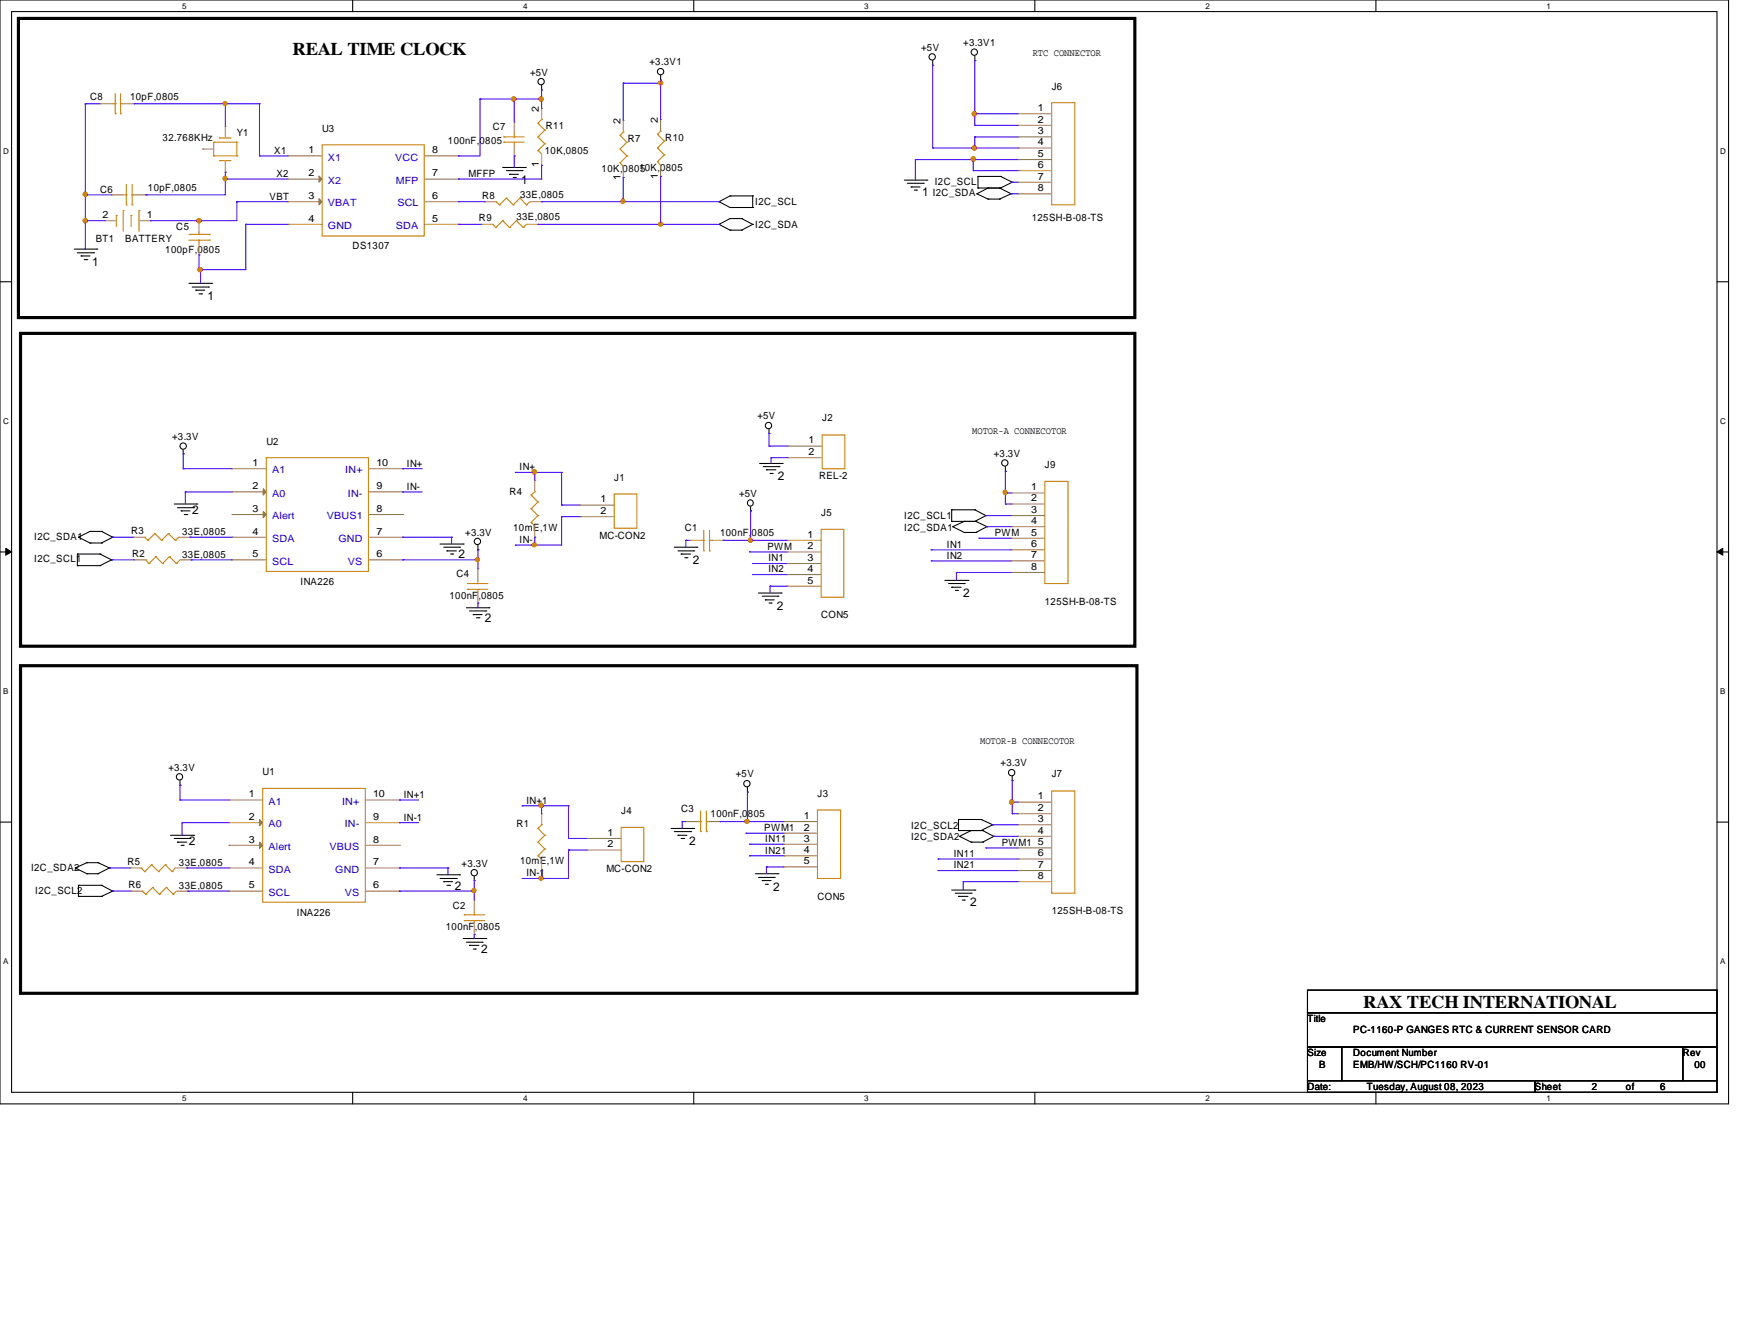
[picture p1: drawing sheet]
<svg xmlns="http://www.w3.org/2000/svg" width="279mm" height="216mm" viewBox="0 0 279 216" stroke-linecap="round" stroke-linejoin="round" font-family="sans-serif">
<path d="M0 0h278v177.5h-278zM1.9 1.9h274.3v173.7h-274.3z" fill="none" stroke="#000" stroke-width=".17"/>
<g fill="#fff">
<path d="M29.3 .3h.6v1.3h-.6z"/>
<path d="M29.3 175.9h.6v1.3h-.6z"/>
</g>
<path d="M56.7 0v1.9M56.7 175.6v1.9" fill="none" stroke="#000" stroke-width=".17"/>
<g fill="#fff">
<path d="M84.2 .3h.6v1.3h-.6z"/>
<path d="M84.2 175.9h.6v1.3h-.6z"/>
</g>
<path d="M111.6 0v1.9M111.6 175.6v1.9" fill="none" stroke="#000" stroke-width=".17"/>
<g fill="#fff">
<path d="M139 .3h.6v1.3h-.6z"/>
<path d="M139 175.9h.6v1.3h-.6z"/>
</g>
<path d="M166.5 0v1.9M166.5 175.6v1.9" fill="none" stroke="#000" stroke-width=".17"/>
<g fill="#fff">
<path d="M193.9 .3h.6v1.3h-.6z"/>
<path d="M193.9 175.9h.6v1.3h-.6z"/>
</g>
<path d="M221.3 0v1.9M221.3 175.6v1.9" fill="none" stroke="#000" stroke-width=".17"/>
<g fill="#fff">
<path d="M248.8 .3h.5v1.3h-.5z"/>
<path d="M248.8 175.9h.5v1.3h-.5z"/>
<path d="M.5 23.5h.9v1.4h-.9z"/>
<path d="M276.7 23.5h.8v1.4h-.8z"/>
<path d="M.5 67h.9v1.3h-.9z"/>
<path d="M276.7 67h.8v1.3h-.8z"/>
</g>
<path d="M0 45.3h1.9M276.2 45.3h1.8" fill="none" stroke="#000" stroke-width=".17"/>
<g fill="#fff">
<path d="M.5 110.4h.8v1.4h-.8z"/>
<path d="M276.7 110.4h.8v1.4h-.8z"/>
</g>
<path d="M0 88.7h1.9M276.2 88.7h1.8" fill="none" stroke="#000" stroke-width=".17"/>
<path d="M.9 88.1l1 .6-1 .5zM276.2 88.7l.9-.6v1.1z" fill="#000" stroke="#000" stroke-width=".16"/>
<g fill="#fff">
<path d="M.5 153.8h.7v1.4h-.7z"/>
<path d="M276.7 153.8h.7v1.4h-.7z"/>
</g>
<g fill="none" stroke="#000" stroke-width=".17">
<path d="M87.1 14.5h.1M87.1 13.7v.8M106.3 12.9h.1M106.3 12.1v.8M150 10.5h.1M150 9.7v.8M156.8 9.7h.1M156.8 9v.7M80.9 26.9h3.6M81.4 27.4h2.6M82 28h.1M82 28h1.4"/>
<path d="M82.5 28.5h.4M82.9 28.5h.1M84 27.4h.1M84.5 26.9h.1M115.7 32.4h.1M115.7 36.1h.1M115.7 32.4l1.7 1M115.7 36.1l1.7 .9M117.4 31.5h.1M117.4 33.4h.1M117.4 37h.1M117.4 35.1h.1"/>
<path d="M117.4 31.5l-1.7 .9M117.4 31.5h3.7M117.4 33.4h3.7M117.4 37h1.9M117.4 35.1h1.9M117.4 35.1l-1.7 1M119.3 37h.1M119.3 35.1h.1M119.3 35.1l1.8 1M121.1 31.5h.1M121.1 33.4h.1M121.1 36.1h.1"/>
<path d="M121.1 31.5v1.9M121.1 36.1l-1.8 .9M145.5 29h3.6M146 29.5h2.5M146.6 30.1h.1M146.6 30.1h1.4M147.1 30.6h.3M147.4 30.6h.1M148.5 29.5h.1M149.1 29h.1M157.1 31.2h.1M157.1 31.2l1.8 .8"/>
<path d="M157.3 30.2h.1M157.3 28.4h.1M157.3 30.2h3.7M157.3 28.4v1.8M157.3 28.4h3.7M158.9 30.2h.1M158.9 32h.1M158.9 30.2l-1.8 1M158.9 32h1.9M160.8 30.2h.1M160.8 32h.1M160.8 30.2l1.8 1"/>
<path d="M161 30.2h.1M161 28.4h.1M161 28.4l1.8 .9M162.6 31.2h.1M162.6 31.2l-1.8 .8M162.8 29.3h.1M162.8 29.3l-1.8 .9M11.9 40h3.7M12.4 40.6h2.7M13 41.1h.1M13 41.1h1.5M13.5 41.7h.5"/>
<path d="M14 41.7h.1M15.1 40.6h.1M15.6 40h.1M30.4 45.6h3.6M30.9 46.1h2.6M31.5 46.7h.1M31.5 46.7h1.4M32 47.2h.4M32.4 47.2h.1M33.5 46.1h.1M34 45.6h.1M29.5 73h.1"/>
<path d="M29.5 72.3v.7M122.2 74.5h3.6M122.8 75h2.5M123.3 75.5h.1M123.3 75.5h1.5M123.7 69.7h.1M123.7 69v.7M123.9 76.1h.3M124.2 76.1h.1M125.3 75h.1M125.8 74.5h.1M161.7 75.8h.1"/>
<path d="M161.7 75v.8M12.4 90.9h.1M12.4 89.1h.1M12.4 90.9h3.7M12.4 89.1v1.8M12.4 89.1h3.7M12.6 86.4h.1M12.6 86.4l1.9 .9M14.5 85.4h.1M14.5 87.3h.1M14.5 85.4h1.8M14.5 85.4l-1.9 1"/>
<path d="M14.5 87.3h1.8M16.1 90.9h.1M16.1 89.1h.1M16.1 89.1l1.8 .9M16.3 85.4h.1M16.3 87.3h.1M16.3 85.4l1.8 1M17.9 90h.1M17.9 90l-1.8 .9M18.1 86.4h.1M18.1 86.4l-1.8 .9M28 81h3.7"/>
<path d="M28.5 81.6h2.7M29.1 82.1h.1M29.1 82.1h1.5M29.6 82.7h.5M30.1 82.7h.1M31.2 81.6h.1M31.7 81h.1M70.8 87.5h3.7M71.4 88h2.5M71.9 88.6h.1M71.9 88.6h1.5M72.5 89.1h.3"/>
<path d="M72.8 89.1h.1M73.9 88h.1M74.5 87.5h.1M75 97.7h3.7M75.5 98.2h2.6M76.1 98.8h.1M76.1 98.8h1.5M76.6 99.3h.4M76.9 88.4h.1M76.9 87.6v.8M77 99.3h.1M78.1 98.2h.1"/>
<path d="M78.7 97.7h.1M108.5 88h3.6M109.1 88.6h2.5M109.6 89.1h.1M109.6 89.1h1.5M110.2 89.7h.3M110.5 89.7h.1M111.6 88.6h.1M112.1 88h.1M120.7 82.1h.1M120.7 81.4v.7M122 95.3h3.6"/>
<path d="M122.6 95.8h2.5M123.1 96.4h.1M123.1 96.4h1.4M123.7 96.9h.3M124 96.9h.1M125.1 95.8h.1M125.6 95.3h.1M152 93.3h3.7M152.6 93.8h2.5M153.1 83.8h.1M153.1 82h.1M153.1 94.4h.1"/>
<path d="M153.1 83.8h3.9M153.1 82v1.8M153.1 82h3.7M153.1 94.4h1.5M153.2 84.7h.1M153.2 84.7l1.9 .9M153.7 94.9h.3M154 94.9h.1M155.1 83.8h.1M155.1 85.6h.1M155.1 93.8h.1M155.1 83.8l-1.9 .9"/>
<path d="M155.1 85.6h1.9M155.7 93.3h.1M156.8 83.8h.1M156.8 82h.1M156.8 82l1.8 .9M157 83.8h.1M157 85.6h.1M157 83.8l1.7 .9M158.6 82.9h.1M158.6 82.9l-1.8 .9M158.7 84.7h.1M158.7 84.7l-1.7 .9"/>
<path d="M0 132.2h1.9M12.1 139.5h.1M12.1 139.5l1.9 1M14 138.7h.1M14 138.7h1.7M14 138.7l-1.9 .8M15.7 138.7h.1M15.7 138.7l1.9 .8M17.6 139.5h.1M17.6 139.5l-1.9 1M27.4 134.3h3.8M28 134.8h2.6"/>
<path d="M28.5 135.4h.1M28.5 135.4h1.6M29 126.2h.1M29 125.5v.7M29.1 135.9h.4M29.5 135.9h.1M30.6 134.8h.1M31.2 134.3h.1M107.9 133.2h3.7M108.5 133.7h2.6M109.1 134.3h.1M109.1 134.3h1.4"/>
<path d="M109.6 134.8h.4M110 134.8h.1M111.1 133.7h.1M111.6 133.2h.1M120.2 127.3h.1M120.2 126.6v.7M154.2 133.5h.1M154.2 131.7h.1M154.2 133.5h3.9M154.2 131.7v1.8M154.2 131.7h3.6M154.3 134.5h.1"/>
<path d="M154.3 134.5l1.9 .9M156.2 133.5h.1M156.2 135.4h.1M156.2 133.5l-1.9 1M156.2 135.4h1.9M157.8 133.5h.1M157.8 131.7h.1M157.8 131.7l1.9 .9M158.1 133.5h.1M158.1 135.4h.1M158.1 133.5l1.8 1M159.7 132.6h.1"/>
<path d="M159.7 132.6l-1.9 .9M159.9 134.5h.1M159.9 134.5l-1.8 .9M162.8 125.5h.1M162.8 124.8v.7M276.2 132.2h1.8M12.6 144.1h.1M12.6 142.3h.1M12.6 144.1h3.7M12.6 142.3v1.8M12.6 142.3h3.7M14 140.5h.1"/>
<path d="M14 140.5h1.7M15.7 140.5h.1M16.3 144.1h.1M16.3 142.3h.1M16.3 142.3l1.8 1M18.1 143.3h.1M18.1 143.3l-1.8 .8M70.3 140.6h3.6M70.8 141.2h2.6M71.4 141.7h.1M71.4 141.7h1.4M71.9 142.3h.4"/>
<path d="M72.3 142.3h.1M73.4 141.2h.1M73.9 140.6h.1M74.5 150.9h3.6M75 151.5h2.6M75.5 152h.1M75.5 152h1.5M76.1 152.6h.4M76.3 141.6h.1M76.3 140.9v.7M76.5 152.6h.1M77.6 151.5h.1"/>
<path d="M78.1 150.9h.1M121.5 140.5h3.6M122 141.1h2.5M122.6 141.6h.1M122.6 141.6h1.4M123.1 142.2h.3M123.4 142.2h.1M124.5 141.1h.1M125.1 140.5h.1M153.1 143.1h3.7M153.7 143.6h2.5M154.2 144.1h.1"/>
<path d="M154.2 144.1h1.5M154.8 144.7h.3M155.1 144.7h.1M156.2 143.6h.1M156.8 143.1h.1M210.3 159.2h65.9v3.6h-65.9zM210.3 162.8h65.9v5.5h-65.9zM210.3 168.3h5.5v5.4h-5.5zM210.3 173.7h36.6v1.9h-36.6zM215.8 168.3h54.9v5.4h-54.9zM246.9 173.7h29.3v1.9h-29.3zM270.7 168.3h5.5v5.4h-5.5z"/>
<circle cx="87" cy="13.1" r=".51"/>
<circle cx="106.3" cy="11.5" r=".51"/>
<circle cx="149.9" cy="9.1" r=".51"/>
<circle cx="156.7" cy="8.4" r=".51"/>
<circle cx="29.5" cy="71.7" r=".51"/>
<circle cx="123.6" cy="68.4" r=".51"/>
<circle cx="161.6" cy="74.4" r=".51"/>
<circle cx="76.8" cy="87" r=".51"/>
<circle cx="120.7" cy="80.9" r=".49"/>
<circle cx="28.9" cy="124.9" r=".51"/>
<circle cx="120.1" cy="126" r=".51"/>
<circle cx="162.7" cy="124.2" r=".51"/>
<circle cx="76.3" cy="140.3" r=".51"/>
</g>
<path d="M3 3h179.5v48.1h-179.5zM3.3 53.6h179.2v50.3h-179.2zM3.3 107h179.6v52.7h-179.6z" fill="none" stroke="#000" stroke-width=".51"/>
<g fill="none" stroke="#cc8006" stroke-width=".17">
<path d="M17.9 16.7h.6M18.5 18.3h.1M18.5 16.7h.1M18.5 15.1v3.2M19.4 16.7h.1M19.4 18.3h.1M19.4 16.7h.4M19.4 15.1v3.2M86.5 19.8h.1M86.5 19.8l1.1 1.1M87.1 19.2h.1M87.1 19.2l-.6 .6"/>
<path d="M169.2 16.5h3.7v16.4h-3.7zM18.7 34.6h.1M18.7 34.6v1.8M19.8 33.9h.1M19.8 33.9v3.3M19.8 31.3h.5M20.3 32.9h.1M20.3 31.3h.1M20.3 29.6v3.3M21.1 34.6h.1M21.1 34.6v1.8M21.3 31.3h.1"/>
<path d="M21.3 32.9h.1M21.3 31.3h.3M21.3 29.6v3.3M22.4 33.9h.1M22.4 33.9v3.3M30.4 38.6h3.3M30.4 37.7h3.3M32 37.7h.1M32 38.6h.1M32 37.3v.4M32 38.6v.6M33.7 38.6h.1"/>
<path d="M33.7 37.7h.1M34.4 25.1h.1M34.4 22.9h.1M34.4 25.1h3.7M34.4 22.9v2.2M34.4 22.9h3.7M35.3 25.8h.1M35.3 22.2h.1M35.3 25.8h1.9M35.3 22.2h1.9M38.1 22.9h.1M38.1 25.1h.1"/>
<path d="M38.1 22.9v2.2M51.8 23.3h16.4v14.6h-16.4zM79.2 36.1h.1M79.2 36.1l.6 .5M79.8 32.4h.1M79.8 36.6h.1M79.8 32.4l.5 .5M80.3 32.9h.1M80.9 35.5h.1M80.9 35.5l1.1 1.1M80.9 35.5l-1.1 1.1M81 22h.1"/>
<path d="M81 22.9h.1M81 22.9h3.3M81 22h3.3M81.4 31.8h.1M81.4 31.8l1.1 1.1M81.4 31.8l-1.1 1.1M82 36.6h.1M82.5 32.9h.1M82.7 22.9h.1M82.7 22h.1M82.7 21.4v.6M82.7 22.9v.4"/>
<path d="M83.1 35.5h.1M83.1 35.5l1.1 1.1M83.1 35.5l-1.1 1.1M83.7 31.8h.1M83.7 31.8l1 1.1M83.7 31.8l-1.2 1.1M84.2 36.6h.1M84.7 32.9h.1M84.7 36.1l-.5 .5M85.3 32.4l-.6 .5M86.5 24.2h.1M86.5 22h.1"/>
<path d="M86.5 24.2l.6 .5M86.5 22l1.1 1.1M87.6 23.1h.1M87.6 20.9h.1M87.6 23.1l-1.1 1.1M87.6 20.9l-1.1 1.1M99.7 26.2h.1M99.7 24h.1M99.7 21.8h.1M99.7 26.2l.5 .6M99.7 24l1.1 1.1M99.7 21.8l1.1 1.1"/>
<path d="M100.2 21.3h.1M100.2 21.3l-.5 .5M100.8 25.1h.1M100.8 22.9h.1M100.8 25.1l-1.1 1.1M100.8 22.9l-1.1 1.1M105.7 26h.1M105.7 23.8h.1M105.7 21.6h.1M105.7 26l.6 .6M105.7 23.8l1.1 1.1M105.7 21.6l1.1 1.1"/>
<path d="M106.3 21.1h.1M106.3 21.1l-.6 .5M106.8 24.9h.1M106.8 22.7h.1M106.8 24.9l-1.1 1.1M106.8 22.7l-1.1 1.1M42.8 73.6h16.5v18.3h-16.5zM85.4 79.6h.1M85.4 79.6l1.1 1.1M86 79.1h.1M86 79.1l-.6 .5M98.8 79.4h3.6v5.5h-3.6z"/>
<path d="M132.2 69.9h3.7v5.5h-3.7zM168.1 77.4h3.7v16.4h-3.7zM23.3 86.4h.1M23.3 86.4l.5 .5M23.5 90h.1M23.5 90l.5 .6M23.8 86.9h.1M24 90.6h.1M24.9 85.8h.1M24.9 85.8l1.1 1.1M24.9 85.8l-1.1 1.1M25.1 89.5h.1"/>
<path d="M25.1 89.5l1.1 1.1M25.1 89.5l-1.1 1.1M26 86.9h.1M26.2 90.6h.1M27.1 85.8h.1M27.1 85.8l1.1 1.1M27.1 85.8l-1.1 1.1M27.3 89.5h.1M27.3 89.5l1.1 1.1M27.3 89.5l-1.1 1.1M28.2 86.9h.1M28.4 90.6h.1"/>
<path d="M28.8 86.4l-.6 .5M29 90l-.6 .6M75.2 93.8h.1M75.2 94.7h.1M75.2 93.8h3.3M75.2 94.7h3.3M76.9 94.7h.1M76.9 93.8h.1M76.9 93.3v.5M76.9 94.7v.5M85.4 84h.1M85.4 81.8h.1"/>
<path d="M85.4 84l.6 .5M85.4 81.8l1.1 1.1M86.5 82.9h.1M86.5 80.7h.1M86.5 82.9l-1.1 1.1M86.5 80.7l-1.1 1.1M112.7 86.9h.5M113.2 88.6h.1M113.2 86.9h.1M113.2 85.3v3.3M114.1 86.9h.1M114.1 88.6h.1"/>
<path d="M114.1 86.9h.5M114.1 85.3v3.3M132.1 85.1h3.6v10.9h-3.6zM22.7 139.5h.1M22.7 139.5l.6 .6M24.4 139h.1M24.4 139l1.1 1.1M24.4 139l-1.1 1.1M26.6 139h.1M26.6 139l1.1 1.1M26.6 139l-1.1 1.1M28.2 139.5l-.5 .6"/>
<path d="M42.2 126.7h16.6v18.3h-16.6zM86.5 137.6h.1M86.5 135.4h.1M86.5 133.2h.1M86.5 137.6l.6 .5M86.5 135.4l1.1 1.1M86.5 133.2l1.1 1.1M87.1 132.6h.1M87.1 132.6l-.6 .6M87.6 136.5h.1M87.6 134.3h.1M87.6 136.5l-1.1 1.1"/>
<path d="M87.6 134.3l-1.1 1.1M99.9 133h3.6v5.5h-3.6zM112.1 132.1h.6M112.7 133.7h.1M112.7 132.1h.1M112.7 130.4v3.3M113.6 132.1h.1M113.6 133.7h.1M113.6 132.1h.4M113.6 130.4v3.3M131.5 130.2h3.7v11h-3.7zM169.2 127.2h3.7v16.4h-3.7z"/>
<path d="M22.9 143.3h.1M22.9 143.3l.6 .5M23.3 140.1h.1M23.5 143.8h.1M24.6 142.7h.1M24.6 142.7l1.1 1.1M24.6 142.7l-1.1 1.1M25.5 140.1h.1M25.7 143.8h.1M26.8 142.7h.1M26.8 142.7l1.1 1.1M26.8 142.7l-1.1 1.1"/>
<path d="M27.7 140.1h.1M27.9 143.8h.1M28.4 143.3l-.5 .5M74.7 147.1h.1M74.7 148h.1M74.7 147.1h3.3M74.7 148h3.3M76.3 148h.1M76.3 147.1h.1M76.3 146.6v.5M76.3 148v.3"/>
</g>
<g fill="none" stroke="#a84" stroke-width=".17">
<path d="M16.1 16.7h.1M16.1 16.7h1.8M19.8 16.7h1.8M21.6 16.7h.1M82.7 19.6h.1M82.7 19.6v1.8M87.1 17.4h.1M87.1 17.4v1.8M100.2 19.4h.1M100.2 19.4v1.9M106.3 19.2h.1M106.3 19.2v1.9"/>
<path d="M163.7 18.3h.1M163.7 18.3h5.5M16.8 35.5h.1M16.8 35.5h1.9M17.9 31.3h.1M17.9 31.3h1.9M21.6 31.3h1.9M22.4 35.5h1.8M23.5 31.3h.1M24.2 35.5h.1M32 35.5h.1M32 35.5v1.8"/>
<path d="M32 39.2v1.8M32.6 24h.1M32.6 24h1.8M36.2 27.7h.1M36.2 20.3h.1M36.2 20.3v1.9M36.2 25.8v1.9M46.3 28.8h.1M46.3 32.4h.1M46.3 36.1h.1M46.3 25.1h.1M46.3 36.1h5.5"/>
<path d="M46.3 28.8h5.5M46.3 32.4h5.5M46.3 25.1h5.5M68.2 36.1h5.5M68.2 28.8h5.5M68.2 32.4h5.5M68.2 25.1h5.5M73.7 36.1h.1M73.7 32.4h.1M73.7 28.8h.1M73.7 25.1h.1M77.4 36.1h.1"/>
<path d="M77.4 36.1h1.8M78 32.4h.1M78 32.4h1.8M82.7 25.1h.1M82.7 23.3v1.8M84.7 36.1h1.8M85.3 32.4h1.8M86.5 36.1h.1M87.1 26.6h.1M87.1 32.4h.1M87.1 24.7v1.9M100.2 28.5h.1"/>
<path d="M100.2 26.8v1.7M106.3 28.4h.1M106.3 26.6v1.8M163.7 20.2h.1M163.7 22h.1M163.7 23.8h.1M163.7 25.7h.1M163.7 27.4h.1M163.7 29.3h.1M163.7 31.2h.1M163.7 20.2h5.5M163.7 22h5.5"/>
<path d="M163.7 23.8h5.5M163.7 25.7h5.5M163.7 27.4h5.5M163.7 29.3h5.5M163.7 31.2h5.5M32 41h.1M37.3 79.1h.1M37.3 75.4h.1M37.3 79.1h5.5M37.3 75.4h5.5M59.3 79.1h5.5M59.3 75.4h5.5"/>
<path d="M64.8 79.1h.1M64.8 75.4h.1M86 77.2h.1M86 77.2v1.9M126.7 71.7h.1M126.7 73.6h.1M126.7 71.7h5.5M126.7 73.6h5.5M162.6 79.2h.1M162.6 79.2h5.5M21.4 86.4h.1M21.4 86.4h1.9"/>
<path d="M21.6 90h.1M21.6 90h1.9M28.8 86.4h1.8M29 90h1.7M30.6 86.4h.1M30.7 90h.1M37.3 82.7h.1M37.3 86.4h.1M37.3 90h.1M37.3 86.4h5.5M37.3 90h5.5M37.3 82.7h5.5"/>
<path d="M59.3 86.4h5.5M59.3 90h5.5M59.3 82.7h5.5M64.8 86.4h.1M64.8 82.7h.1M64.8 90h.1M76.9 96.9h.1M76.9 91.4h.1M76.9 91.4v1.9M76.9 95.2v1.7M86 86.4h.1M86 84.5v1.9"/>
<path d="M93.3 81.2h.1M93.3 83.1h.1M93.3 81.2h5.5M93.3 83.1h5.5M110.8 86.9h.1M110.8 86.9h1.9M114.6 86.9h1.7M116.3 86.9h.1M126.6 86.9h.1M126.6 88.7h.1M126.6 90.6h.1M126.6 92.4h.1"/>
<path d="M126.6 94.2h.1M126.6 86.9h5.5M126.6 88.7h5.5M126.6 90.6h5.5M126.6 92.4h5.5M126.6 94.2h5.5M162.6 81h.1M162.6 82.9h.1M162.6 84.7h.1M162.6 86.5h.1M162.6 88.4h.1M162.6 90.2h.1"/>
<path d="M162.6 92h.1M162.6 81h5.5M162.6 82.9h5.5M162.6 84.7h5.5M162.6 86.5h5.5M162.6 88.4h5.5M162.6 90.2h5.5M162.6 92h5.5M20.9 139.5h.1M20.9 139.5h1.8M28.2 139.5h1.9M30.1 139.5h.1"/>
<path d="M36.8 132.2h.1M36.8 135.9h.1M36.8 139.5h.1M36.8 128.6h.1M36.8 139.5h5.4M36.8 132.2h5.4M36.8 135.9h5.4M36.8 128.6h5.4M58.8 139.5h5.5M58.8 132.2h5.5M58.8 135.9h5.5M58.8 128.6h5.5"/>
<path d="M64.3 139.5h.1M64.3 135.9h.1M64.3 132.2h.1M64.3 128.6h.1M87.1 140h.1M87.1 130.8h.1M87.1 130.8v1.8M87.1 138.1v1.9M94.4 134.8h.1M94.4 136.7h.1M94.4 134.8h5.5M94.4 136.7h5.5"/>
<path d="M110.3 132.1h.1M110.3 132.1h1.8M114 132.1h1.8M115.8 132.1h.1M126.1 132.1h.1M126.1 133.9h.1M126.1 135.7h.1M126.1 137.6h.1M126.1 139.4h.1M126.1 132.1h5.4M126.1 133.9h5.4M126.1 135.7h5.4"/>
<path d="M126.1 137.6h5.4M126.1 139.4h5.4M163.7 128.9h.1M163.7 130.8h.1M163.7 132.6h.1M163.7 134.5h.1M163.7 136.3h.1M163.7 138.1h.1M163.7 140h.1M163.7 128.9h5.5M163.7 130.8h5.5M163.7 132.6h5.5"/>
<path d="M163.7 134.5h5.5M163.7 136.3h5.5M163.7 138.1h5.5M163.7 140h5.5M21.1 143.3h.1M21.1 143.3h1.8M28.4 143.3h1.8M30.2 143.3h.1M36.8 143.3h.1M36.8 143.3h5.4M58.8 143.3h5.5M64.3 143.3h.1"/>
<path d="M76.3 150.2h.1M76.3 144.7h.1M76.3 144.7v1.9M76.3 148.3v1.9M163.7 141.7h.1M163.7 141.7h5.5"/>
</g>
<g fill="#a84" stroke="#a84" stroke-width=".17">
<path d="M41.7 131.7l.5 .5-.5 .6z"/>
<path d="M41.7 135.4l.5 .5-.5 .5z"/>
<path d="M51.3 28.3l.5 .5-.5 .5z"/>
<path d="M51.3 31.9l.5 .5-.5 .5z"/>
<path d="M42.3 78.6l.5 .5-.5 .5z"/>
<path d="M42.3 82.2l.5 .5-.5 .5z"/>
</g>
<g fill="none" stroke="#4200ff" stroke-width=".17">
<path d="M13.7 16.7h.1M13.7 16.7h2.4M13.7 16.7v23.3M21.6 16.7h.1M21.6 16.7h20.1M36.2 16.7h.1M36.2 16.7v3.6M41.7 16.7h.1M41.7 16.7v8.4M77.2 15.9h.1M77.2 15.9h9.9M77.2 15.9v9.2h-3.5"/>
<path d="M82.7 15.9h.1M82.7 15.9v3.7M87.1 15.9h.1M87.1 14.5h.1M87.1 14.5v2.9M100.2 13.4h.1M100.2 13.4h6.1M100.2 13.4v6M106.3 12.9h.1M106.3 13.4h.1M106.3 12.9v6.3M150 10.5h.1"/>
<path d="M150 10.5v13.3M156.8 9.7h.1M156.8 18.3h.1M156.8 9.7v10.5M156.8 18.3h6.9M13.7 31.3h.1M13.7 35.5h.1M13.7 31.3h4.2M13.7 35.5h3.1M23.5 31.3h.1M24.2 35.5h.1M32 35.5h.1"/>
<path d="M36.2 28.8h.1M36.2 27.7h.1M36.2 27.7v3.6h-12.7M36.2 28.8h10.1M38.1 32.4h.1M38.1 32.4v3.1h-13.9M38.1 32.4h8.2M39.5 36.1h.1M39.5 36.1h6.8M39.5 36.1v7.2h-7.5M41.7 25.1h.1M41.7 25.1h4.6"/>
<path d="M73.7 25.1h.1M73.7 28.8h.1M73.7 32.4h.1M73.7 36.1h.1M73.7 32.4h4.3M73.7 36.1h3.7M82.7 25.1h.1M82.7 25.1v1.8M86.5 36.1h.1M86.5 36.1h29.2M87.1 26.6h.1M87.1 32.4h.1"/>
<path d="M87.1 26.6v2.2h-13.4M87.1 32.4h28.6M100.2 28.5h.1M100.2 32.4h.1M100.2 28.5v3.9M106.3 28.4h.1M106.3 36.1h.1M106.3 28.4v7.7M147.2 25.7h.1M147.2 25.7v3.3M147.2 25.7h16.5M150 23.8h.1"/>
<path d="M150 23.8h13.7M156.5 27.4h.1M156.5 25.7h.1M156.5 27.4h7.2M156.5 25.7v1.7M156.8 20.2h.1M156.8 22h.1M156.8 23.8h.1M156.8 22v1.8M156.8 20.2h6.9M156.8 22h6.9M162.6 31.2h.1"/>
<path d="M162.6 31.2h1.1M162.8 29.3h.1M162.8 29.3h.9M32 43.3h.1M32 41h.1M32 41v2.3M32.3 43.3h.1M32.3 43.3v2.3M29.5 75.4h.1M29.5 73h.1M29.5 75.4h7.8M29.5 73v2.4"/>
<path d="M29.8 79.1h.1M29.8 79.1v1.9M29.8 79.1h7.5M64.8 75.4h.1M64.8 79.1h.1M64.8 79.1h3.1M64.8 75.4h3.1M82.9 75.9h.1M82.9 75.9h7.4M86 75.9h.1M86 75.9v1.3M90.3 75.9h.1"/>
<path d="M90.3 75.9v5.3M123.7 69.7h.1M123.7 71.7h.1M123.7 69.7v2M123.7 71.7h3M124 73.6h.1M124 73.6v.9M124 73.6h2.7M161.7 75.8h.1M161.7 79.2h.1M161.7 75.8v5.2M161.7 79.2h.9"/>
<path d="M17.9 90h.1M17.9 90h3.7M18.1 86.4h.1M18.1 86.4h3.3M30.6 86.4h.1M30.6 86.4h6.7M30.7 90h.1M30.7 90h6.6M64.8 86.4h.1M64.8 90h.1M64.8 86.4h7.8M64.8 90h12.1"/>
<path d="M72.6 86.4h.1M72.6 86.4v1.1M76.9 88.4h.1M76.9 90h.1M76.9 96.9h.1M76.9 88.4v3M76.9 96.9v.8M82.9 87.6h.1M86 87.6h.1M86 86.4h.1M86 86.4v1.2M90.3 81.2h.1"/>
<path d="M90.3 83.1h.1M90.3 81.2h3M90.3 83.1v4.5h-7.4M90.3 83.1h3M110.3 86.9h.1M110.3 86.9h.5M110.3 86.9v1.1M116.3 86.9h.1M116.3 86.9h10.3M120.6 88.7h.1M120.6 88.7h6M120.7 82.1h.1"/>
<path d="M120.7 86.9h.1M120.7 82.1v4.8M121.1 90.6h.1M121.1 92.4h.1M121.1 90.6h5.5M121.1 92.4h5.5M123.9 94.2h.1M123.9 94.2v1.1M123.9 94.2h2.7M149.8 88.4h.1M149.8 90.2h.1M149.8 88.4h12.8"/>
<path d="M149.8 90.2h12.8M153.8 92h.1M153.8 92v1.3M153.8 92h8.8M157.5 86.5h.1M157.5 86.5h5.1M158.6 82.9h.1M158.6 82.9h4M158.7 84.7h.1M158.7 84.7h3.9M161.7 81h.1M161.7 81h.9"/>
<path d="M17.6 139.5h.1M17.6 139.5h3.3M29 126.2h.1M29 128.6h.1M29 126.2v2.4M29 128.6h7.8M29.3 132.2h.1M29.3 132.2h7.5M29.3 132.2v2.1M30.1 139.5h.1M30.1 139.5h6.7M64.3 128.6h.1"/>
<path d="M64.3 132.2h.1M64.3 139.5h.1M64.3 128.6h3M64.3 132.2h3M64.3 139.5h7.8M72.1 139.5h.1M72.1 139.5v1.1M84 129.5h.1M84 129.5h7.4M87.1 129.5h.1M87.1 140h.1M87.1 129.5v1.3"/>
<path d="M87.1 140v1.2M91.4 129.5h.1M91.4 134.8h.1M91.4 136.7h.1M91.4 129.5v5.3M91.4 136.7v4.5h-7.4M91.4 134.8h3M91.4 136.7h3M109.7 132.1h.1M109.7 132.1h.6M109.7 132.1v1.1M115.8 132.1h.1"/>
<path d="M115.8 132.1h10.3M120 133.9h.1M120 133.9h6.1M120.2 127.3h.1M120.2 132.1h.1M120.2 127.3v4.8M120.6 135.7h.1M120.6 137.6h.1M120.6 135.7h5.5M120.6 137.6h5.5M123.3 139.4h.1M123.3 139.4h2.8"/>
<path d="M123.3 139.4v1.1M150.9 138.1h.1M150.9 140h.1M150.9 138.1h12.8M150.9 140h12.8M158.6 136.3h.1M158.6 136.3h5.1M159.7 132.6h.1M159.7 132.6h4M159.9 134.5h.1M159.9 134.5h3.8M162.8 125.5h.1"/>
<path d="M162.8 128.9h.1M162.8 130.8h.1M162.8 125.5v5.3M162.8 128.9h.9M162.8 130.8h.9M18.1 143.3h.1M18.1 143.3h3M30.2 143.3h.1M30.2 143.3h6.6M64.3 143.3h.1M64.3 143.3h12M76.3 141.6h.1"/>
<path d="M76.3 143.3h.1M76.3 150.2h.1M76.3 141.6v3.1M76.3 150.2v.7M84 141.2h.1M87.1 141.2h.1M154.9 141.7h.1M154.9 141.7h8.8M154.9 141.7v1.4"/>
</g>
<g fill="#f00" stroke="#f00" stroke-width=".17">
<circle cx="82.6" cy="15.9" r=".34"/>
<circle cx="87" cy="15.9" r=".34"/>
<circle cx="13.7" cy="31.2" r=".34"/>
<circle cx="36.2" cy="16.6" r=".3"/>
<circle cx="36.2" cy="28.7" r=".32"/>
<circle cx="13.7" cy="35.5" r=".34"/>
<circle cx="106.3" cy="36" r=".32"/>
<circle cx="32" cy="35.5" r=".34"/>
<circle cx="32.2" cy="43.3" r=".34"/>
<circle cx="76.8" cy="90" r=".32"/>
<circle cx="85.9" cy="75.9" r=".34"/>
<circle cx="86" cy="87.6" r=".32"/>
<circle cx="156.7" cy="18.3" r=".34"/>
<circle cx="120.7" cy="86.9" r=".32"/>
<circle cx="106.3" cy="13.3" r=".32"/>
<circle cx="156.7" cy="23.8" r=".34"/>
<circle cx="156.5" cy="25.6" r=".34"/>
<circle cx="100.2" cy="32.3" r=".32"/>
<circle cx="87" cy="129.5" r=".34"/>
<circle cx="87.1" cy="141.2" r=".32"/>
<circle cx="120.2" cy="132" r=".32"/>
<circle cx="76.2" cy="143.2" r=".32"/>
<circle cx="161.6" cy="79.2" r=".32"/>
<circle cx="162.7" cy="128.9" r=".34"/>
</g>
<g font-size="2.9">
<text x="47.1" y="8.9">REAL TIME CLOCK</text>
<text x="219.3" y="162">RAX TECH INTERNATIONAL</text>
</g>
<g font-size="1.9">
<text x="83.8" y="29.6">1</text>
<text x="148.3" y="31.6">1</text>
<text x="14.8" y="42.8">1</text>
<text x="33.4" y="48.3">1</text>
<text x="125.1" y="77.1">2</text>
<text x="30.9" y="82.6">2</text>
<text x="73.7" y="89.7">2</text>
<text x="111.4" y="90.7">2</text>
<text x="78" y="100">2</text>
<text x="125" y="98">2</text>
<text x="154.9" y="96">2</text>
<text x="30.4" y="135.9">2</text>
<text x="110.8" y="135.9">2</text>
<text x="73.2" y="143">2</text>
<text x="124.4" y="143.2">2</text>
<text x="156" y="145.7">2</text>
<text x="77.4" y="153.2">2</text>
</g>
<g font-size="1.6">
<text x="104.5" y="10.5">+3.3V1</text>
<text x="148.2" y="8.1">+5V</text>
<text x="154.9" y="7.5">+3.3V1</text>
<text x="166.1" y="9.1">RTC CONNECTOR</text>
<text x="14.5" y="16">C8</text>
<text x="20.9" y="16">10pF,0805</text>
<text x="85.3" y="12.2">+5V</text>
<text x="86.7" y="17.9" transform="rotate(-90 86.7 17.9)">2</text>
<text x="167" y="17.9">1</text>
<text x="169.2" y="14.4">J6</text>
<text x="26.2" y="22.6">32.768KHz</text>
<text x="38.1" y="21.8">Y1</text>
<text x="51.8" y="21.2">U3</text>
<text x="72.1" y="23.1">100nF,0805</text>
<text x="79.2" y="20.9">C7</text>
<text x="87.8" y="20.7">R11</text>
<text x="99.8" y="20" transform="rotate(-90 99.8 20)">2</text>
<text x="101" y="22.8">R7</text>
<text x="105.8" y="19.8" transform="rotate(-90 105.8 19.8)">2</text>
<text x="107" y="22.6">R10</text>
<text x="167" y="19.7">2</text>
<text x="167" y="21.6">3</text>
<text x="167" y="23.4">4</text>
<text x="44.1" y="24.7">X1</text>
<text x="44.4" y="28.4">X2</text>
<text x="49.6" y="28.4">2</text>
<text x="49.6" y="24.6">1</text>
<text x="69.5" y="28.4">7</text>
<text x="69.5" y="24.6">8</text>
<text x="75.4" y="28.4">MFFP</text>
<text x="86.7" y="26.9" transform="rotate(-90 86.7 26.9)">1</text>
<text x="87.6" y="24.8">10K,0805</text>
<text x="96.8" y="27.7">10K,0805</text>
<text x="99.8" y="29" transform="rotate(-90 99.8 29)">1</text>
<text x="102.8" y="27.5">10K,0805</text>
<text x="105.8" y="28.8" transform="rotate(-90 105.8 28.8)">1</text>
<text x="150.4" y="29.7">I2C_SCL</text>
<text x="167" y="25.2">5</text>
<text x="167" y="27">6</text>
<text x="167" y="28.9">7</text>
<text x="16.1" y="31">C6</text>
<text x="16.5" y="35.1">2</text>
<text x="23.6" y="35.1">1</text>
<text x="23.8" y="30.6">10pF,0805</text>
<text x="43.3" y="32.1">VBT</text>
<text x="49.6" y="32">3</text>
<text x="49.6" y="35.6">4</text>
<text x="69.5" y="35.6">5</text>
<text x="69.5" y="32">6</text>
<text x="77" y="35.6">R9</text>
<text x="77.6" y="31.9">R8</text>
<text x="83.1" y="35.4">33E,0805</text>
<text x="83.7" y="31.8">33E,0805</text>
<text x="121.5" y="33">I2C_SCL</text>
<text x="150" y="31.6">I2C_SDA</text>
<text x="165.9" y="35.6">125SH-B-08-TS</text>
<text x="167" y="30.7">8</text>
<text x="15.4" y="38.9">BT1</text>
<text x="20.2" y="38.9">BATTERY</text>
<text x="26.6" y="40.7">100pF,0805</text>
<text x="28.4" y="37">C5</text>
<text x="56.7" y="40">DS1307</text>
<text x="121.5" y="36.7">I2C_SDA</text>
<text x="27.7" y="70.7">+3.3V</text>
<text x="42.8" y="71.5">U2</text>
<text x="121.8" y="67.4">+5V</text>
<text x="130" y="71.3">1</text>
<text x="132.2" y="67.7">J2</text>
<text x="156.4" y="69.8">MOTOR-A CONNECOTOR</text>
<text x="40.6" y="74.9">1</text>
<text x="60.5" y="74.9">10</text>
<text x="65.4" y="75">IN+</text>
<text x="83.6" y="75.6">IN+</text>
<text x="98.8" y="77.3">J1</text>
<text x="130" y="73.2">2</text>
<text x="131.7" y="77">REL-2</text>
<text x="159.9" y="73.4">+3.3V</text>
<text x="168.1" y="75.3">J9</text>
<text x="40.6" y="78.7">2</text>
<text x="40.6" y="82.3">3</text>
<text x="60.5" y="82.3">8</text>
<text x="60.5" y="78.7">9</text>
<text x="65.4" y="78.7">IN-</text>
<text x="82" y="79.5">R4</text>
<text x="96.6" y="80.8">1</text>
<text x="96.6" y="82.6">2</text>
<text x="118.9" y="79.8">+5V</text>
<text x="132.1" y="83">J5</text>
<text x="145.5" y="83.5">I2C_SCL1</text>
<text x="165.9" y="78.8">1</text>
<text x="165.9" y="80.6">2</text>
<text x="165.9" y="82.5">3</text>
<text x="5.5" y="86.8">I2C_SDA1</text>
<text x="21.1" y="85.9">R3</text>
<text x="21.3" y="89.5">R2</text>
<text x="29.3" y="86">33E,0805</text>
<text x="29.3" y="89.7">33E,0805</text>
<text x="40.6" y="85.9">4</text>
<text x="40.6" y="89.6">5</text>
<text x="60.5" y="85.9">7</text>
<text x="60.5" y="89.6">6</text>
<text x="74.8" y="86.2">+3.3V</text>
<text x="82.5" y="85.3">10mE,1W</text>
<text x="83.6" y="87.3">IN-</text>
<text x="96.4" y="86.6">MC-CON2</text>
<text x="110.2" y="85.3">C1</text>
<text x="115.8" y="86.2">100nF,0805</text>
<text x="123.4" y="88.4">PWM</text>
<text x="129.9" y="86.4">1</text>
<text x="129.9" y="88.3">2</text>
<text x="145.5" y="85.3">I2C_SDA1</text>
<text x="152.3" y="88.1">IN1</text>
<text x="152.3" y="89.8">IN2</text>
<text x="160" y="86.2">PWM</text>
<text x="165.9" y="84.2">4</text>
<text x="165.9" y="86.1">5</text>
<text x="165.9" y="88">6</text>
<text x="165.9" y="89.7">7</text>
<text x="5.5" y="90.4">I2C_SCL1</text>
<text x="48.3" y="94.1">INA226</text>
<text x="73.4" y="92.8">C4</text>
<text x="123.6" y="90.3">IN1</text>
<text x="123.6" y="92">IN2</text>
<text x="129.9" y="90.2">3</text>
<text x="129.9" y="91.9">4</text>
<text x="129.9" y="93.8">5</text>
<text x="165.9" y="91.6">8</text>
<text x="72.3" y="96.3">100nF,0805</text>
<text x="132.1" y="99.4">CON5</text>
<text x="168.1" y="97.2">125SH-B-08-TS</text>
<text x="157.6" y="119.5">MOTOR-B CONNECOTOR</text>
<text x="27.1" y="123.9">+3.3V</text>
<text x="42.2" y="124.6">U1</text>
<text x="118.4" y="125">+5V</text>
<text x="161" y="123.2">+3.3V</text>
<text x="169.2" y="125">J7</text>
<text x="40" y="131.8">2</text>
<text x="40" y="128.2">1</text>
<text x="60" y="131.8">9</text>
<text x="60" y="128.2">10</text>
<text x="64.9" y="128.3">IN+1</text>
<text x="64.9" y="131.9">IN-1</text>
<text x="84.7" y="129.2">IN+1</text>
<text x="99.9" y="130.9">J4</text>
<text x="109.6" y="130.5">C3</text>
<text x="114.3" y="131.4">100nF,0805</text>
<text x="129.3" y="131.7">1</text>
<text x="131.5" y="128.1">J3</text>
<text x="167" y="128.5">1</text>
<text x="167" y="130.4">2</text>
<text x="40" y="135.5">3</text>
<text x="60" y="135.5">8</text>
<text x="83.1" y="133">R1</text>
<text x="97.7" y="134.4">1</text>
<text x="97.7" y="136.2">2</text>
<text x="122.9" y="133.6">PWM1</text>
<text x="123.1" y="135.4">IN11</text>
<text x="123.1" y="137.2">IN21</text>
<text x="129.3" y="133.5">2</text>
<text x="129.3" y="135.3">3</text>
<text x="129.3" y="137.2">4</text>
<text x="146.6" y="133.3">I2C_SCL2</text>
<text x="146.6" y="135">I2C_SDA2</text>
<text x="153.4" y="137.8">IN11</text>
<text x="161.1" y="136">PWM1</text>
<text x="167" y="132.2">3</text>
<text x="167" y="134">4</text>
<text x="167" y="135.9">5</text>
<text x="167" y="137.7">6</text>
<text x="5" y="140">I2C_SDA2</text>
<text x="5.7" y="143.7">I2C_SCL2</text>
<text x="20.5" y="139.1">R5</text>
<text x="20.7" y="142.7">R6</text>
<text x="28.8" y="139.3">33E,0805</text>
<text x="28.8" y="142.9">33E,0805</text>
<text x="40" y="139.1">4</text>
<text x="40" y="142.8">5</text>
<text x="60" y="139.1">7</text>
<text x="60" y="142.8">6</text>
<text x="74.3" y="139.4">+3.3V</text>
<text x="83.7" y="138.9">10mE,1W</text>
<text x="84.7" y="140.9">IN-1</text>
<text x="97.5" y="140.2">MC-CON2</text>
<text x="129.3" y="138.9">5</text>
<text x="153.4" y="139.6">IN21</text>
<text x="167" y="139.5">7</text>
<text x="167" y="141.3">8</text>
<text x="47.8" y="147.3">INA226</text>
<text x="71.7" y="149.5">100nF,0805</text>
<text x="72.8" y="146">C2</text>
<text x="131.5" y="144.6">CON5</text>
<text x="169.2" y="147">125SH-B-08-TS</text>
<text x="210.3" y="164.3">Title</text>
<text x="217.7" y="166.1">PC-1160-P GANGES RTC &amp; CURRENT SENSOR CARD</text>
<text x="210.3" y="169.8">Size</text>
<text x="212.2" y="171.6">B</text>
<text x="217.7" y="169.8">Document Number</text>
<text x="217.7" y="171.6">EMB/HW/SCH/PC1160 RV-01</text>
<text x="270.7" y="169.8">Rev</text>
<text x="272.5" y="171.6">00</text>
<text x="210.3" y="175.3">Date:</text>
<text x="219.9" y="175.3">Tuesday, August 08, 2023</text>
<text x="246.9" y="175.3">Sheet</text>
<text x="256" y="175.3">2</text>
<text x="261.5" y="175.3">of</text>
<text x="267" y="175.3">6</text>
</g>
<g font-size="1.6" fill="#00c">
<text x="52.7" y="29.5">X2</text>
<text x="52.7" y="25.8">X1</text>
<text x="63.6" y="25.8">VCC</text>
<text x="63.7" y="29.5">MFP</text>
<text x="52.7" y="33.2">VBAT</text>
<text x="63.9" y="33.2">SCL</text>
<text x="52.7" y="36.8">GND</text>
<text x="63.7" y="36.8">SDA</text>
<text x="43.8" y="76.1">A1</text>
<text x="55.5" y="76.1">IN+</text>
<text x="43.8" y="79.8">A0</text>
<text x="43.8" y="83.5">Alert</text>
<text x="52.6" y="83.5">VBUS1</text>
<text x="56" y="79.8">IN-</text>
<text x="43.8" y="87.1">SDA</text>
<text x="54.4" y="87.1">GND</text>
<text x="43.8" y="90.8">SCL</text>
<text x="56" y="90.8">VS</text>
<text x="43.2" y="129.4">A1</text>
<text x="55" y="129.4">IN+</text>
<text x="43.2" y="133">A0</text>
<text x="43.2" y="136.7">Alert</text>
<text x="53" y="136.7">VBUS</text>
<text x="55.5" y="133">IN-</text>
<text x="43.2" y="140.3">SDA</text>
<text x="53.9" y="140.3">GND</text>
<text x="43.2" y="144">SCL</text>
<text x="55.5" y="144">VS</text>
</g>
<g font-size="1.3">
<text x="29.3" y="1.4">5</text>
<text x="84.2" y="1.4">4</text>
<text x="139" y="1.4">3</text>
<text x="193.9" y="1.4">2</text>
<text x="248.8" y="1.4">1</text>
<text x=".5" y="24.7">D</text>
<text x="276.7" y="24.7">D</text>
<text x=".5" y="68.2">C</text>
<text x="276.7" y="68.2">C</text>
<text x=".5" y="111.6">B</text>
<text x="276.7" y="111.6">B</text>
<text x=".5" y="155">A</text>
<text x="276.7" y="155">A</text>
<text x="29.3" y="177">5</text>
<text x="84.2" y="177">4</text>
<text x="139" y="177">3</text>
<text x="193.9" y="177">2</text>
<text x="248.8" y="177">1</text>
</g>
</svg>
